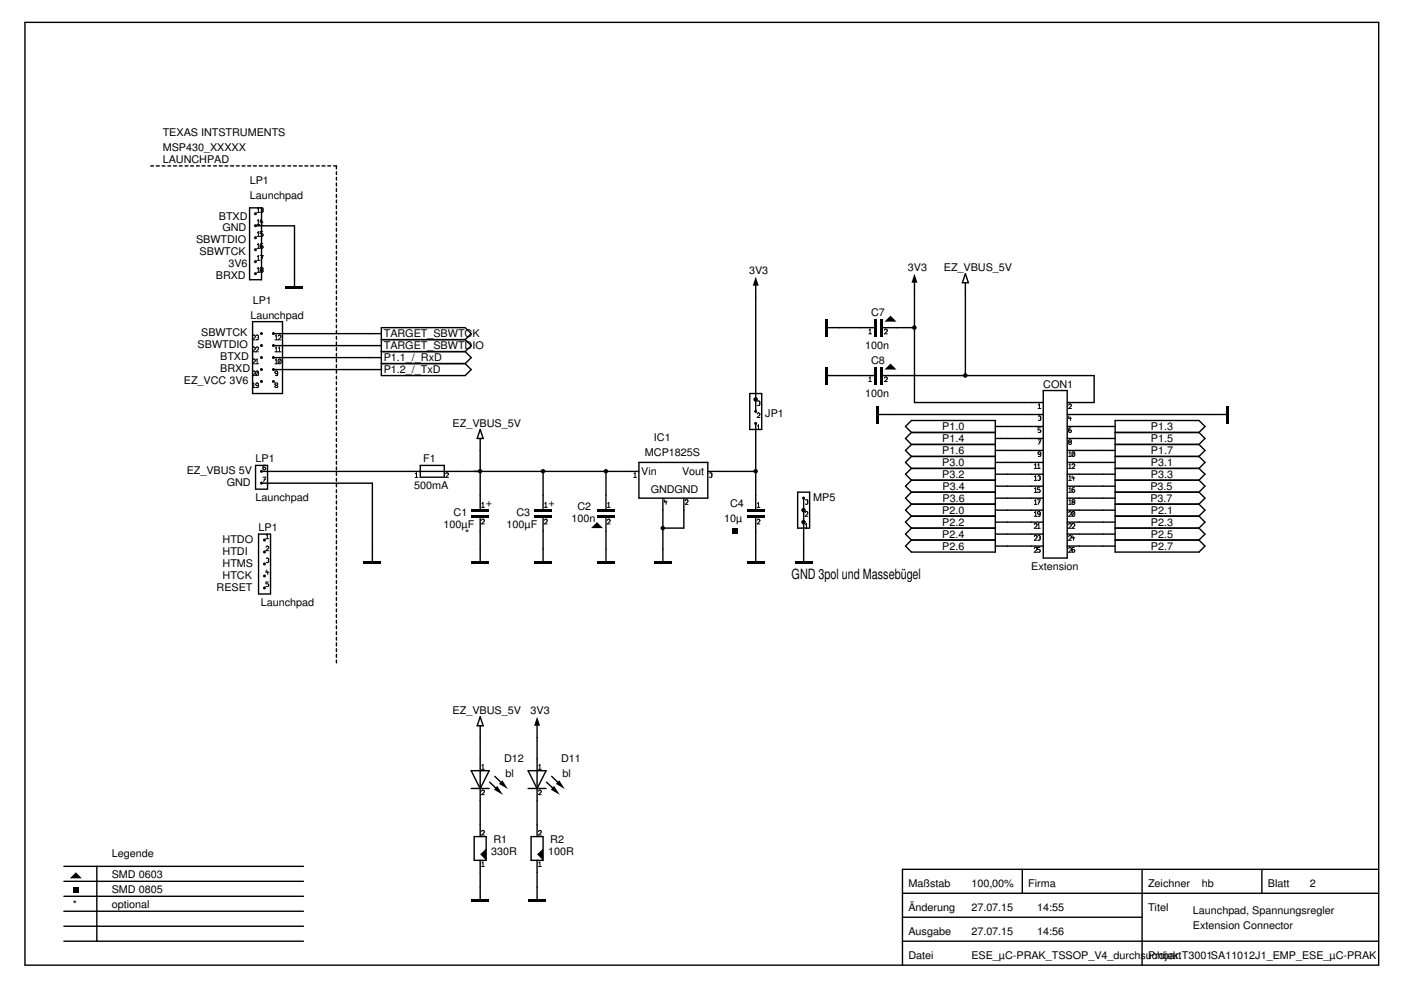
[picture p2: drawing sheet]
<svg xmlns="http://www.w3.org/2000/svg" width="297mm" height="210mm" viewBox="0 0 297 210" stroke-linecap="round" stroke-linejoin="round" font-family="sans-serif">
<g fill="#000">
<path d="M193.9 58l.6 1.9h-1.3zM160.2 58.7l.7 1.9h-1.3zM187.5 78.4l1.3-1.3 1.3 1.3zM187.5 68.2l1.3-1.3 1.3 1.3zM125.3 112l1.3-1.3 1.2 1.3zM113.9 152l.6 1.9h-1.3zM101.8 181.1l1.3-1.2v2.5zM105.4 166.6l1.2 1.9-1.9-1.1zM106.5 165.4l1.2 1.9-1.9-1.1zM113.9 181.1l1.2-1.2v2.5zM117.5 166.6l1.2 1.9-1.9-1.1zM118.6 165.4l1.2 1.9-1.9-1.1z"/>
<path d="M14.8 186.2l1.3-1.2 1.3 1.2z"/>
<path d="M60.5 60.6h3.8v.6h-3.8z" fill-rule="evenodd"/>
<path d="M174.8 77.7h.7v3.8h-.7z" fill-rule="evenodd"/>
<path d="M174.8 67.6h.7v3.8h-.7z" fill-rule="evenodd"/>
<path d="M185.3 77.7h.6v3.8h-.6z" fill-rule="evenodd"/>
<path d="M185.3 67.6h.6v3.8h-.6z" fill-rule="evenodd"/>
<path d="M186.6 77.7h.6v3.8h-.6z" fill-rule="evenodd"/>
<path d="M186.6 67.6h.6v3.8h-.6z" fill-rule="evenodd"/>
<path d="M185.6 86h.7v3.8h-.7z" fill-rule="evenodd"/>
<path d="M259.9 86h.7v3.8h-.7z" fill-rule="evenodd"/>
<path d="M77 119h3.9v.6h-3.9z" fill-rule="evenodd"/>
<path d="M99.9 119h3.8v.6h-3.8z" fill-rule="evenodd"/>
<path d="M99.9 109.1h3.8v.7h-3.8z" fill-rule="evenodd"/>
<path d="M99.9 107.9h3.8v.6h-3.8z" fill-rule="evenodd"/>
<path d="M113.2 119h3.8v.6h-3.8z" fill-rule="evenodd"/>
<path d="M113.2 109.1h3.8v.7h-3.8z" fill-rule="evenodd"/>
<path d="M113.2 107.9h3.8v.6h-3.8z" fill-rule="evenodd"/>
<path d="M126.6 119h3.8v.6h-3.8z" fill-rule="evenodd"/>
<path d="M126.6 109.1h3.8v.7h-3.8z" fill-rule="evenodd"/>
<path d="M126.6 107.9h3.8v.6h-3.8z" fill-rule="evenodd"/>
<path d="M138.6 119h3.8v.6h-3.8z" fill-rule="evenodd"/>
<path d="M155.1 112h1.3v1.2h-1.3z" fill-rule="evenodd"/>
<path d="M158.3 119h3.8v.6h-3.8z" fill-rule="evenodd"/>
<path d="M158.3 109.1h3.8v.7h-3.8z" fill-rule="evenodd"/>
<path d="M158.3 107.9h3.8v.6h-3.8z" fill-rule="evenodd"/>
<path d="M168.5 119h3.8v.6h-3.8z" fill-rule="evenodd"/>
<path d="M15.4 188.1h1.3v1.3h-1.3z" fill-rule="evenodd"/>
<path d="M99.9 190.7h3.8v.6h-3.8z" fill-rule="evenodd"/>
<path d="M112 190.7h3.8v.6h-3.8z" fill-rule="evenodd"/>
<circle cx="54.2" cy="47.9" r=".32"/>
<circle cx="54.2" cy="58" r=".32"/>
<circle cx="54.2" cy="45.3" r=".32"/>
<circle cx="54.2" cy="55.5" r=".32"/>
<circle cx="54.2" cy="52.9" r=".32"/>
<circle cx="54.2" cy="50.4" r=".32"/>
<circle cx="55.4" cy="70.7" r=".32"/>
<circle cx="55.4" cy="75.8" r=".32"/>
<circle cx="55.4" cy="73.3" r=".32"/>
<circle cx="55.4" cy="78.3" r=".32"/>
<circle cx="58" cy="70.7" r=".32"/>
<circle cx="58" cy="75.8" r=".32"/>
<circle cx="58" cy="78.3" r=".32"/>
<circle cx="58" cy="73.3" r=".32"/>
<circle cx="193.9" cy="69.4" r=".49"/>
<circle cx="204.7" cy="79.6" r=".49"/>
<circle cx="55.4" cy="80.9" r=".32"/>
<circle cx="55.4" cy="99.9" r=".32"/>
<circle cx="58" cy="80.9" r=".32"/>
<circle cx="101.8" cy="99.9" r=".48"/>
<circle cx="115.1" cy="99.9" r=".48"/>
<circle cx="128.5" cy="99.9" r=".48"/>
<circle cx="160.2" cy="84.7" r=".49"/>
<circle cx="160.2" cy="89.8" r=".32"/>
<circle cx="160.2" cy="84.7" r=".32"/>
<circle cx="160.2" cy="87.2" r=".32"/>
<circle cx="160.2" cy="99.9" r=".48"/>
<circle cx="55.4" cy="102.4" r=".32"/>
<circle cx="56.1" cy="119.6" r=".32"/>
<circle cx="56.1" cy="117" r=".32"/>
<circle cx="56.1" cy="114.5" r=".32"/>
<circle cx="140.5" cy="112" r=".48"/>
<circle cx="170.4" cy="105.6" r=".32"/>
<circle cx="170.4" cy="108.1" r=".32"/>
<circle cx="170.4" cy="110.7" r=".32"/>
<circle cx="170.4" cy="108.2" r=".48"/>
<circle cx="170.4" cy="110.7" r=".48"/>
<circle cx="56.1" cy="122.1" r=".32"/>
<circle cx="56.1" cy="124.7" r=".32"/>
</g>
<g fill="none" stroke="#000" stroke-width=".3">
<path d="M5.3 4.7h287v199.9h-287zM32 35.2h.6M33.1 35.2h.7M34.4 35.2h.6M35.6 35.2h.6M36.8 35.2h.6M38 35.2h.6M39.2 35.2h.6M40.4 35.2h.6M41.7 35.2h.5M42.8 35.2h.7M44.1 35.2h.6"/>
<path d="M45.3 35.2h.6M46.5 35.2h.6M47.7 35.2h.6M48.9 35.2h.6M50.1 35.2h.6M51.3 35.2h.6M52.5 35.2h.7M53.8 35.2h.6M55 35.2h.6M56.2 35.2h.6M57.4 35.2h.6M58.6 35.2h.6"/>
<path d="M59.8 35.2h.6M61 35.2h.6M62.2 35.2h.7M63.5 35.2h.5M64.6 35.2h.7M65.9 35.2h.6M67.1 35.2h.6M68.3 35.2h.6M69.5 35.2h.6M70.7 35.2h.6v.6M71.3 36.4v.6M71.3 37.6v.6"/>
<path d="M71.3 38.8v.6M52.9 44.1h2.6v15.2h-2.6zM54.2 47.9h8.2v12.7M71.3 40v.6M71.3 41.2v.6M71.3 42.4v.6M71.3 43.6v.6M71.3 44.8v.6M71.3 46v.7M71.3 47.2v.6M71.3 48.4v.6M71.3 49.7v.5"/>
<path d="M71.3 50.8v.6M71.3 52.1v.6M71.3 53.3v.5M71.3 54.4v.7M71.3 55.7v.6M71.3 56.9v.5M71.3 58.1v.6M71.3 59.3v.6M193.9 59.9v25.4h27.3M204.7 59.9v19.7M204.7 58l.6 1.9h-1.3zM53.5 68.2h6.4v15.2h-6.4z"/>
<path d="M58 75.8h22.9M58 78.4h22.9M58 73.3h22.9M58 70.7h22.9M71.3 60.5v.6M71.3 61.7v.6M71.3 62.9v.6M71.3 64.1v.6M71.3 65.3v.6M71.3 66.5v.6M71.3 67.7v.6M71.3 68.9v.6"/>
<path d="M71.3 70.1v.6M71.3 71.3v.6M71.3 72.5v.6M71.3 73.7v.6M71.3 74.9v.6M71.3 76.1v.7M71.3 77.3v.6M71.3 78.5v.6M71.3 79.8v.5M80.9 77.1h17.7M80.9 74.5h17.7M80.9 72h17.7"/>
<path d="M98.6 72l1.3-1.3-1.3-1.2h-17.7v10.1h17.7l1.3-1.2-1.3-1.3M98.6 74.5l1.3 1.3-1.3 1.3M98.6 72l1.3 1.3-1.3 1.2M160.2 60.6v26.6M175.5 79.6h9.8M175.5 69.5h9.8M187.2 79.6h44.8v5.7h-5.7M187.2 69.5h6.7M54.2 98.7h2.5v5h-2.5zM55.5 99.9h80M71.3 80.9v.6M71.3 82.2v.6"/>
<path d="M71.3 83.4v.5M71.3 84.5v.7M71.3 85.8v.6M71.3 87v.6M71.3 88.2v.6M71.3 89.4v.6M71.3 90.6v.6M71.3 91.8v.6M71.3 93v.6M71.3 94.2v.6M71.3 95.4v.6M71.3 96.6v.6"/>
<path d="M71.3 97.8v.6M71.3 99v.6M89.1 98.7h5.1v2.5h-5.1zM101.8 93v14.9M101.8 91.1l.6 1.9h-1.2zM115.1 99.9v8M128.5 99.9v8M135.5 98h14.6v7.6h-14.6zM150.1 99.9h10.1M159 83.4h2.5v7.7h-2.5zM160.2 89.8v18.1M186.3 87.9h34.9"/>
<path d="M193.2 91.7l-1.2-1.3 1.2-1.2h17.8v27.9h-17.8l-1.2-1.3 1.2-1.3M193.2 96.8h17.8M193.2 94.2h17.8M193.2 94.2l-1.2 1.3 1.2 1.3M193.2 91.7h17.8M193.2 91.7l-1.2 1.3 1.2 1.2M193.2 99.3h17.8M193.2 99.3l-1.2 1.2 1.2 1.3M193.2 96.8l-1.2 1.2 1.2 1.3M211 95.5h10.2M211 93h10.2M211 90.4h10.2"/>
<path d="M211 98h10.2M221.2 82.8h5.1v35.5h-5.1zM226.3 87.9h33.6M226.3 95.5h10.1M226.3 93h10.1M226.3 90.4h10.1M226.3 98h10.1M236.4 96.8h17.8M236.4 94.2h17.8M236.4 91.7h17.8M236.4 99.3h17.8M254.2 91.7l1.3-1.3-1.3-1.2h-17.8v27.9h17.8l1.3-1.3-1.3-1.3"/>
<path d="M254.2 94.2l1.3 1.3-1.3 1.3M254.2 91.7l1.3 1.3-1.3 1.2M254.2 99.3l1.3 1.2-1.3 1.3M254.2 96.8l1.3 1.2-1.3 1.3M54.8 113.2h2.6v12.7h-2.6zM55.5 102.4h23.4v16.6M71.3 100.2v.6M71.3 101.4v.6M71.3 102.6v.6M71.3 103.8v.6M71.3 105v.6M71.3 106.2v.6"/>
<path d="M71.3 107.4v.6M71.3 108.6v.7M71.3 109.9v.5M71.3 111v.6M71.3 112.3v.6M71.3 113.5v.5M71.3 114.6v.7M71.3 115.9v.6M71.3 117.1v.6M71.3 118.3v.6M71.3 119.5v.6M101.8 109.8v9.2"/>
<path d="M115.1 109.8v9.2M128.5 109.8v9.2M140.5 105.6v13.4M145 105.6v6.4h-4.5M160.2 109.8v9.2M169.1 104.4h2.6v7.6h-2.6zM170.4 105.6v13.4M193.2 104.4h17.8M193.2 112h17.8M193.2 114.5h17.8M193.2 112l-1.2 1.2 1.2 1.3M193.2 109.4h17.8"/>
<path d="M193.2 109.4l-1.2 1.3 1.2 1.3M193.2 106.9h17.8M193.2 106.9l-1.2 1.3 1.2 1.2M193.2 104.4l-1.2 1.2 1.2 1.3M193.2 101.8h17.8M193.2 101.8l-1.2 1.3 1.2 1.3M211 115.8h10.2M211 113.2h10.2M211 110.7h10.2M211 108.2h10.2M211 105.6h10.2M211 103.1h10.2"/>
<path d="M211 100.5h10.2M226.3 115.8h10.1M226.3 113.2h10.1M226.3 110.7h10.1M226.3 108.2h10.1M226.3 105.6h10.1M226.3 103.1h10.1M226.3 100.5h10.1M236.4 104.4h17.8M236.4 112h17.8M236.4 114.5h17.8M236.4 109.4h17.8"/>
<path d="M236.4 106.9h17.8M236.4 101.8h17.8M254.2 112l1.3 1.2-1.3 1.3M254.2 109.4l1.3 1.3-1.3 1.3M254.2 106.9l1.3 1.3-1.3 1.2M254.2 104.4l1.3 1.2-1.3 1.3M254.2 101.8l1.3 1.3-1.3 1.3M71.3 120.7v.6M71.3 121.9v.6M71.3 123.1v.6M71.3 124.3v.6M71.3 125.5v.6"/>
<path d="M71.3 126.7v.6M71.3 127.9v.6M71.3 129.1v.6M71.3 130.3v.6M71.3 131.5v.6M71.3 132.7v.6M71.3 133.9v.6M71.3 135.1v.6M71.3 136.3v.6M71.3 137.5v.6M71.3 138.7v.7M71.3 140v.5"/>
<path d="M101.8 153.9v23.5M101.8 152l.6 1.9h-1.2zM113.9 153.9v23.5M99.9 167.2h3.8M99.9 163.4h3.8l-1.9 3.8zM100.5 177.4h2.6v5h-2.6zM103.8 165.8l1.9 1.8M104.9 164.6l1.9 1.8M112 167.2h3.8M112 163.4h3.8l-1.9 3.8zM112.6 177.4h2.5v5h-2.5zM115.9 165.8l1.9 1.8"/>
<path d="M117 164.6l1.8 1.8M13.5 199.6h50.8M13.5 196.4h50.8M13.5 193.2h50.8M13.5 190h50.8M13.5 186.9h50.8M13.5 183.7h50.8M20.5 183.7v15.9M101.8 182.4v8.3M113.9 182.4v8.3M191.3 199.6h101M191.3 194.5h50.8"/>
<path d="M191.3 189.4h101M216.7 184.3v5.1M242.1 184.3v20.3M267.5 184.3v5.1M292.3 184.3h-101v20.3"/>
</g>
<g fill="none" stroke="#000" stroke-width=".21">
<path d="M54.5 57.7h.6M54.5 55.2h.6M54.5 52.7h.6M54.5 50.1h.6M54.5 47.6h.6M54.5 45h.6M54.6 44.3l.2-.3v1M54.6 46.8l.2-.2v1M54.6 49.4l.2-.3v1M54.6 51.9l.2-.3v1.1M54.6 54.4l.2-.2v1M54.6 57l.2-.3v1"/>
<path d="M55.2 56.9l.1-.2 .5 .2v.2l-.6 .3 .1 .3h.3l.2-.3-.6-.3zM55.2 54.2h.6l-.5 1M55.2 44.1a.32 .32 0 0 1 .4-.1 .32 .32 0 0 1 .2 .4l-.1 .1M55.2 46.6v.5h.6M55.4 54.7h.3M55.5 46.8v.8M55.6 44.5h.1M55.7 44.5l.1 .3a.33 .33 0 0 1-.6 .2M55.7 49.1h-.5v.4l.5 .1 .1 .3a.39 .39 0 0 1-.6 .1M55.7 51.6l-.5 .1v.7a.32 .32 0 0 0 .3 .3 .32 .32 0 0 0 .3-.4 .32 .32 0 0 0-.3-.2 .32 .32 0 0 0-.3 .2M53.5 78.9a.32 .32 0 0 1 .4-.2 .32 .32 0 0 1 .2 .3l-.6 .6h.6M53.5 71.3a.32 .32 0 0 1 .4-.3 .32 .32 0 0 1 .2 .4l-.6 .7h.6"/>
<path d="M53.5 73.8a.32 .32 0 0 1 .4-.2 .32 .32 0 0 1 .2 .3l-.6 .7h.6M53.5 76.4a.32 .32 0 0 1 .4-.3 .32 .32 0 0 1 .2 .4l-.6 .6h.6M54.2 73.8l.2-.2 .3 .1v.4l-.5 .5h.6M54.2 77.1h.6M54.3 71.1h.4v.4M54.3 76.4l.2-.3v1M54.6 71.5h.1M54.7 71.5v.5h-.4M54.7 78.7v.9h-.4M54.7 78.7h-.4v.9M54.7 78.7l-.4 .9M58.3 72.1h.6"/>
<path d="M58.3 74.6h.6M58.3 77.1h.6M58.4 71.3l.2-.3v1.1M58.4 73.8l.2-.2v1M58.4 76.4l.2-.3v1M58.9 79l-.4 .2-.2-.2 .1-.3h.3l.2 .2-.1 .7h-.4M59 71.3a.32 .32 0 0 1 .3-.3 .32 .32 0 0 1 .3 .4l-.6 .7h.6M59 74.6h.6M59.1 73.8l.2-.2v1M59.5 76.2l.1 .7a.33 .33 0 0 1-.5 .1M59.5 76.2a.33 .33 0 0 0-.5 .2l.1 .6M59.5 76.2l-.4 .8"/>
<path d="M184.2 70.8h.6M184.3 70l.2-.2v1M187.5 70l.1-.2a.32 .32 0 0 1 .3 0 .32 .32 0 0 1 .2 .3l-.6 .7h.6M53.5 82.2h.6M53.6 81.4l.2-.2v1M54.8 81.5l-.4 .3-.2-.3 .1-.2 .3-.1 .2 .2-.1 .7-.4 .1M56.3 98.6h-.3l-.3 .3 .1 .6h.5v-.2l-.2-.2-.4 .2M58.4 81.2h.4l.1 .3-.6 .4v.1l.5 .2 .1-.3-.6-.4zM160.5 87.8l.2-.3 .3 .1v.5l-.5 .4h.6M160.5 91.1h.6M160.6 85.1h.4v.4M160.6 90.3l.2-.2v1"/>
<path d="M161 85.5h.1M161 85.5l.1 .2M161.1 85.7h.1M161.1 85.7l-.2 .3-.3-.1M184.2 80.9h.6M184.3 80.2l.2-.3v1M187.5 80.2l.1-.2a.32 .32 0 0 1 .3-.1 .32 .32 0 0 1 .2 .4l-.6 .6h.6M219.3 99.3h.6M219.3 98.6l.3-.3v1M220 99.3h.6M220 98.6l.3-.3v1M220.1 93.3h.6l-.5 .9"/>
<path d="M220.1 86.6h.6M220.1 88.3h.5v.4M220.1 85.9l.3-.3v1M220.3 93.7h.3M220.5 88.7h.1M220.6 90.7h-.5v.4h.4l.2 .3-.2 .3-.4-.1M220.6 88.7v.4h-.5M220.7 96.1a.31 .31 0 0 1-.3 .3 .31 .31 0 0 1-.3-.3l.2-.3 .4 .3-.1 .6-.5 .1M226.6 85.9l.2-.3 .3 .1v.4l-.5 .5h.6M226.6 99.3h.6M226.6 96.8h.6M226.6 96.1l.3-.3v1"/>
<path d="M226.6 98.6l.3-.3v1M226.6 88.2v.5h.6M226.7 93.3l-.1 .3 .6 .3-.2 .3-.4-.1v-.2l.6-.3-.2-.3zM226.9 88.4v.8M227.1 90.7h-.3l-.2 .3v.6h.5l.1-.2-.3-.3-.3 .3M227.3 98.6v-.2a.32 .32 0 0 1 .4 0 .32 .32 0 0 1 .2 .2l-.6 .7h.6M227.8 95.9h-.5v.8M227.8 95.9l.1 .6a.33 .33 0 0 1-.6 .2M227.8 95.9l-.5 .8M55.7 101.2h.6l-.4 1M56 101.7h.3M56.4 116l.2-.2 .3 .1v.3l-.5 .6h.6"/>
<path d="M56.4 114.2h.6M56.5 118.4h.4v.4M56.5 113.5l.2-.3v1M56.9 118.8h.1M56.9 118.8v.4h-.4M88 101.2h.6M88 100.5l.3-.3v1M94.5 100.5l.2-.3 .3 .1v.4l-.5 .5h.6M102.1 110.3l.2-.2 .3 .1v.4l-.5 .5h.6M102.1 107.6h.6M102.2 106.8l.2-.2v1M115.4 110.3l.3-.2 .2 .1v.4l-.5 .5h.6"/>
<path d="M115.4 107.6h.6M115.5 106.8l.2-.2v1M128.8 110.3l.2-.2 .3 .1v.4l-.5 .5h.6M128.8 107.6h.6M128.9 106.8l.2-.2v1M134.4 101.2h.6M134.4 100.5l.3-.3v1M140.9 106l-.1 .4h.6M141.2 106.2v.7M145.3 106.2l.1-.2h.4v.4l-.5 .5h.6M150.4 100.3h.5v.4M150.8 100.7h.1"/>
<path d="M150.9 100.7v.4h-.5M160.5 110.3l.2-.2 .3 .1v.4l-.5 .5h.6M160.5 107.6h.6M160.6 106.8l.2-.2v1M170.7 108.7l.2-.2h.3v.5l-.5 .5h.6M170.7 112h.6M170.8 106h.4v.4M170.8 111.3l.2-.3v1M171.2 106.4h.1M171.2 106.4v.4h-.4M219.3 106.9h.6M219.3 109.5h.6"/>
<path d="M219.3 111.3v-.2a.32 .32 0 0 1 .4-.1 .32 .32 0 0 1 .2 .3l-.6 .7h.6M219.3 113.8v-.2a.32 .32 0 0 1 .4 0 .32 .32 0 0 1 .2 .3l-.6 .7h.6M219.3 104.4h.6M219.3 101.9h.6M219.3 116.3v-.1a.32 .32 0 0 1 .4-.1 .32 .32 0 0 1 .2 .3l-.6 .7h.6M219.3 101.1l.3-.2v1M219.3 103.6l.3-.2v1M219.3 106.2l.3-.2v.9M219.3 108.7l.3-.2v1M220 106h.6l-.5 .9M220 112h.6M220 101h.5v.3"/>
<path d="M220 113.6h.5v.4M220 111.3l.3-.3v1M220.2 106.4h.3M220.4 101.3h.1M220.4 114h.1M220.5 103.4h-.5v.4h.3l.3 .3-.3 .3-.3-.1M220.5 101.3v.5h-.5M220.5 114v.5h-.5M220.5 116.1h-.5v.4h.3l.3 .3-.3 .3-.3-.1M220.6 108.8l-.4 .3-.2-.3v-.3h.3l.3 .2-.1 .7-.5 .1M226.6 106.9h.6M226.6 108.7l.2-.2h.3v.5l-.5 .5h.6"/>
<path d="M226.6 111.3l.2-.3 .3 .1v.4l-.5 .5h.6M226.6 113.8l.2-.3 .3 .1v.4l-.5 .6h.6M226.6 116.3l.2-.2 .3 .1v.4l-.5 .5h.6M226.6 104.4h.6M226.6 101.9h.6M226.6 101.1l.3-.2v1M226.6 103.6l.3-.2v1M226.6 106.2l.3-.2v.9M227.3 106.1v.2l.6 .3-.2 .3h-.3l-.1-.3 .6-.3v-.2l-.2-.1zM227.3 111.3v-.2a.32 .32 0 0 1 .4-.1 .32 .32 0 0 1 .2 .3l-.6 .7h.6M227.3 100.9v.4h.6M227.3 113.5v.5h.6"/>
<path d="M227.6 101.1v.8M227.6 113.8v.8M227.8 108.5l.1 .7a.33 .33 0 0 1-.6 .2M227.8 108.5h-.5v.9M227.8 103.4l-.5 .1v.8a.32 .32 0 0 0 .4 .1 .32 .32 0 0 0 .2-.3 .33 .33 0 0 0-.6-.2v.2M227.8 116.1l-.5 .1v.8a.32 .32 0 0 0 .4 .1 .32 .32 0 0 0 .2-.3 .33 .33 0 0 0-.6-.2v.2M227.8 108.5l-.5 .9M56.5 120.9l-.1 .4h.6M56.8 121.1v.7M56.9 123.4h-.5v.4h.4l.2 .2-.2 .4-.4-.1M102.1 176.3l.2-.2h.3v.5l-.5 .4h.6M102.1 167.8l.2-.3 .3 .1v.4l-.5 .5h.6"/>
<path d="M102.1 163.1h.6M102.2 162.3l.2-.2v1M114.2 176.3l.2-.2h.3v.5l-.5 .4h.6M114.2 167.8l.2-.3 .3 .1v.4l-.5 .5h.6M114.2 163.1h.6M114.3 162.3l.2-.2v1M102.1 183.7h.6M102.2 183l.2-.2v.9M114.2 183.7h.6M114.3 183l.2-.2v.9"/>
</g>
<text font-size="3" x="167.8" y="122.8">GND 3pol und Massebügel</text>
<g font-size="2.2">
<text x="34.5" y="28.8">TEXAS INTSTRUMENTS</text>
<text x="34.5" y="34.5">LAUNCHPAD</text>
<text x="34.5" y="32">MSP430_XXXXX</text>
<text x="53" y="39.1">LP1</text>
<text x="46.4" y="46.6">BTXD</text>
<text x="53" y="42.2">Launchpad</text>
<text x="41.6" y="51.6">SBWTDIO</text>
<text x="47.2" y="49.1">GND</text>
<text x="42.3" y="54.1">SBWTCK</text>
<text x="45.8" y="59.2">BRXD</text>
<text x="48.4" y="56.7">3V6</text>
<text x="158.8" y="58.2">3V3</text>
<text x="192.5" y="57.5">3V3</text>
<text x="200.1" y="57.5">EZ_VBUS_5V</text>
<text x="53.6" y="64.5">LP1</text>
<text x="42.7" y="71.3">SBWTCK</text>
<text x="53.1" y="67.6">Launchpad</text>
<text x="81.4" y="71.5">TARGET_SBWTCK</text>
<text x="184.7" y="67">C7</text>
<text x="41.9" y="73.8">SBWTDIO</text>
<text x="46.7" y="76.4">BTXD</text>
<text x="81.4" y="76.6">P1.1_/_RxD</text>
<text x="81.4" y="74">TARGET_SBWTDIO</text>
<text x="183.4" y="74">100n</text>
<text x="184.7" y="77.2">C8</text>
<text x="39" y="81.4">EZ_VCC 3V6</text>
<text x="46.7" y="78.9">BRXD</text>
<text x="81.4" y="79.1">P1.2_/_TxD</text>
<text x="221.2" y="82.2">CON1</text>
<text x="162.3" y="88.5">JP1</text>
<text x="183.4" y="84.2">100n</text>
<text x="96" y="90.5">EZ_VBUS_5V</text>
<text x="138.6" y="93.6">IC1</text>
<text x="199.8" y="93.7">P1.4</text>
<text x="199.8" y="91.1">P1.0</text>
<text x="244" y="93.7">P1.5</text>
<text x="244" y="91.1">P1.3</text>
<text x="39.6" y="100.5">EZ_VBUS 5V</text>
<text x="54.2" y="98">LP1</text>
<text x="89.7" y="98">F1</text>
<text x="136" y="100.7">Vin</text>
<text x="136.7" y="96.8">MCP1825S</text>
<text x="144.6" y="100.7">Vout</text>
<text x="199.8" y="96.2">P1.6</text>
<text x="199.8" y="101.3">P3.2</text>
<text x="199.8" y="98.8">P3.0</text>
<text x="244" y="96.2">P1.7</text>
<text x="244" y="101.3">P3.3</text>
<text x="244" y="98.8">P3.1</text>
<text x="48.1" y="103">GND</text>
<text x="54.2" y="106.3">Launchpad</text>
<text x="87.8" y="103.7">500mA</text>
<text x="104.2" y="107.5" transform="rotate(-90 104.2 107.5)">+</text>
<text x="117.5" y="107.5" transform="rotate(-90 117.5 107.5)">+</text>
<text x="138" y="104.5">GNDGND</text>
<text x="154.8" y="107.5">C4</text>
<text x="172.4" y="106.3">MP5</text>
<text x="199.9" y="106.4">P3.6</text>
<text x="199.9" y="103.8">P3.4</text>
<text x="243.9" y="106.4">P3.7</text>
<text x="243.9" y="103.8">P3.5</text>
<text x="54.8" y="112.6">LP1</text>
<text x="94.1" y="112">100µF</text>
<text x="96.2" y="109.4">C1</text>
<text x="98.6" y="113.9">*</text>
<text x="107.4" y="112">100µF</text>
<text x="109.5" y="109.4">C3</text>
<text x="121.2" y="110.7">100n</text>
<text x="122.4" y="108.2">C2</text>
<text x="153.5" y="110.7">10µ</text>
<text x="199.8" y="111.5">P2.2</text>
<text x="199.8" y="108.9">P2.0</text>
<text x="244" y="111.5">P2.3</text>
<text x="244" y="108.9">P2.1</text>
<text x="47.2" y="117.7">HTDI</text>
<text x="47.2" y="115.1">HTDO</text>
<text x="199.8" y="116.5">P2.6</text>
<text x="199.8" y="114">P2.4</text>
<text x="244" y="116.5">P2.7</text>
<text x="244" y="114">P2.5</text>
<text x="45.9" y="125.3">RESET</text>
<text x="47.2" y="122.8">HTCK</text>
<text x="47.2" y="120.2">HTMS</text>
<text x="218.6" y="120.9">Extension</text>
<text x="55.3" y="128.5">Launchpad</text>
<text x="96" y="151.5">EZ_VBUS_5V</text>
<text x="112.5" y="151.5">3V3</text>
<text x="106.9" y="161.5">D12</text>
<text x="119" y="161.5">D11</text>
<text x="107.2" y="164.7">bl</text>
<text x="119.2" y="164.7">bl</text>
<text x="104.6" y="178.7">R1</text>
<text x="116.7" y="178.7">R2</text>
<text x="23.7" y="181.8">Legende</text>
<text x="104.1" y="181.3">330R</text>
<text x="116.2" y="181.3">100R</text>
<text x="23.7" y="189.4">SMD 0805</text>
<text x="23.7" y="186.2">SMD 0603</text>
<text x="192.6" y="188.1">Maßstab</text>
<text x="205.9" y="188.1">100,00%</text>
<text x="218" y="188.1">Firma</text>
<text x="243.4" y="188.1">Zeichner</text>
<text x="254.8" y="188.1">hb</text>
<text x="268.8" y="188.1">Blatt</text>
<text x="277.7" y="188.1">2</text>
<text x="15.4" y="192.6">*</text>
<text x="23.7" y="192.6">optional</text>
<text x="192.6" y="193.2">Änderung</text>
<text x="205.9" y="193.2">27.07.15</text>
<text x="219.9" y="193.2">14:55</text>
<text x="243.4" y="193.2">Titel</text>
<text x="252.9" y="197">Extension Connector</text>
<text x="252.9" y="193.8">Launchpad, Spannungsregler</text>
<text x="192.6" y="198.3">Ausgabe</text>
<text x="192.6" y="203.4">Datei</text>
<text x="205.9" y="198.3">27.07.15</text>
<text x="205.9" y="203.4">ESE_µC-PRAK_TSSOP_V4_durchsuchbar.T3001SA11012J1_EMP_ESE_µC-PRAK</text>
<text x="219.9" y="198.3">14:56</text>
<text x="243.4" y="203.4">Projekt</text>
</g>
</svg>
